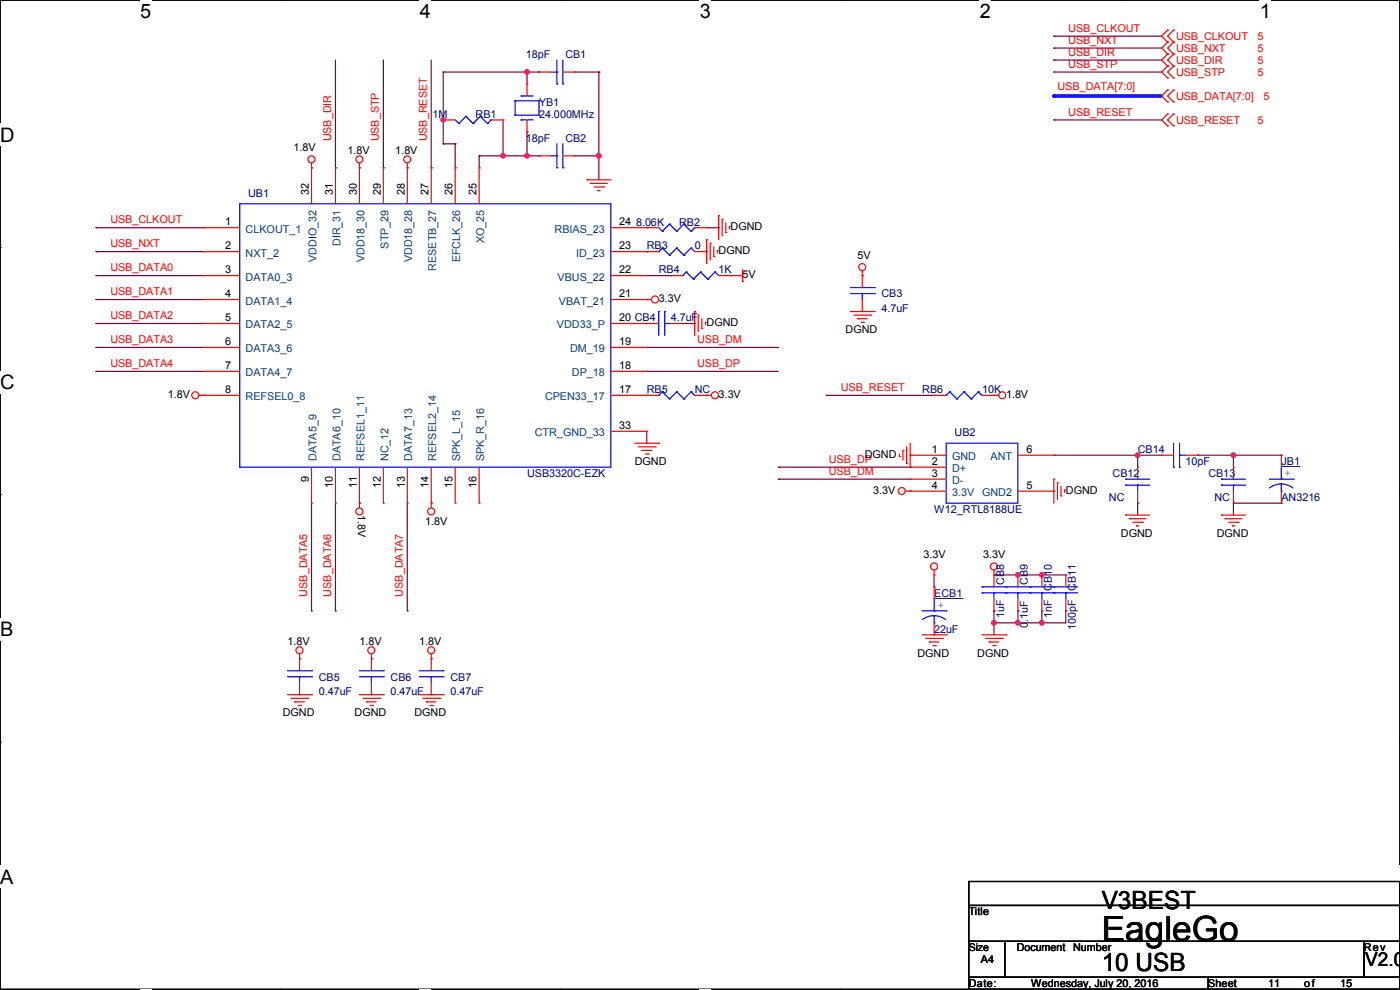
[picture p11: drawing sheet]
<svg xmlns="http://www.w3.org/2000/svg" width="297mm" height="210mm" viewBox="0 0 297 210" stroke-linecap="round" stroke-linejoin="round" font-family="sans-serif">
<path d="M0 0h297v209.8h-297z" fill="none" stroke="#000" stroke-width=".25"/>
<g fill="#fff">
<path d="M29.7 0h2.4v4.8h-2.4z"/>
<path d="M29.7 209.8h2.4v.2h-2.4z"/>
</g>
<path d="M59.4 0h.1M59.4 209.8h.1" fill="none" stroke="#000" stroke-width=".25"/>
<g fill="#fff">
<path d="M89.1 0h2.3v4.8h-2.3z"/>
<path d="M89.1 209.8h2.3v.2h-2.3z"/>
</g>
<path d="M118.8 0h.1M118.8 209.8h.1" fill="none" stroke="#000" stroke-width=".25"/>
<g fill="#fff">
<path d="M148.5 0h2.3v4.8h-2.3z"/>
<path d="M148.5 209.8h2.3v.2h-2.3z"/>
</g>
<path d="M178.2 0h.1M178.2 209.8h.1" fill="none" stroke="#000" stroke-width=".25"/>
<g fill="#fff">
<path d="M207.9 0h2.3v4.8h-2.3z"/>
<path d="M207.9 209.8h2.3v.2h-2.3z"/>
</g>
<path d="M237.6 0h.1M237.6 209.8h.1" fill="none" stroke="#000" stroke-width=".25"/>
<g fill="#fff">
<path d="M267.3 0h2.3v4.8h-2.3z"/>
<path d="M267.3 209.8h2.3v.2h-2.3z"/>
<path d="M0 26.2h3.1v4.8h-3.1z"/>
<path d="M0 78.7h3.1v4.7h-3.1z"/>
</g>
<path d="M0 52.5h.1M297 52.5h.1" fill="none" stroke="#000" stroke-width=".25"/>
<path d="M0 131.1h2.9v4.8h-2.9z" fill="#fff"/>
<path d="M0 104.9h.1M297 104.9h.1" fill="none" stroke="#000" stroke-width=".25"/>
<g fill="#fff">
<path d="M0 183.6h2.9v4.7h-2.9z"/>
<path d="M296.9 183.6h.1v4.7h-.1z"/>
</g>
<path d="M0 157.4h.1M297 157.4h.1" fill="none" stroke="#000" stroke-width=".25"/>
<g fill="none" stroke="#800040" stroke-width=".25">
<path d="M71.2 12.7v22.9M81.3 12.7v22.9M91.5 12.7v22.9M94 15.3h.1M94 15.3h20.3M94 15.3v15.2M111.8 15.3h.1M111.8 15.3v2.5M114.3 15.3h.1M122 15.3h5M127 15.3h.1M127 15.3v22.8"/>
<path d="M223.6 10.2h.1M223.6 7.7h.1M223.6 15.3h.1M223.6 12.7h.1M223.6 15.3h22.8M223.6 10.2h22.8M223.6 7.7h22.8M223.6 12.7h22.8M71.2 35.6h.1M81.3 35.6h.1M91.5 35.6h.1M94 25.4h.1"/>
<path d="M94 30.5h.1M94 30.5h2.6M96.6 30.5h.1M96.6 35.6h.1M96.6 30.5v5.1M101.6 33.1h.1M101.6 35.6h.1M101.6 33.1h12.7M101.6 33.1v2.5M106.7 33.1h.1M106.7 25.4v7.7M111.8 28h.1"/>
<path d="M111.8 28v5.1M114.3 33.1h.1M122 33.1h5M127 33.1h.1M20.4 48.3h.1M20.4 53.4h.1M20.4 58.5h.1M20.4 48.3h22.8M20.4 53.4h22.8M20.4 58.5h22.8M149.9 48.3h2.5M152.4 48.3h.1"/>
<path d="M20.4 63.5h.1M20.4 68.6h.1M20.4 73.7h.1M20.4 78.8h.1M20.4 63.5h22.8M20.4 68.6h22.8M20.4 73.7h22.8M20.4 78.8h22.8M137.2 94h.1M137.2 91.5v2.5M66.1 106.7v22.9M71.2 106.7v22.9"/>
<path d="M86.4 106.7v22.9M66.1 129.6h.1M71.2 129.6h.1M86.4 129.6h.1"/>
</g>
<g fill="#f0f" stroke="#f0f" stroke-width=".25">
<circle cx="127" cy="33" r=".49"/>
<circle cx="111.8" cy="15.3" r=".49"/>
<circle cx="94" cy="25.4" r=".49"/>
<circle cx="111.8" cy="33" r=".49"/>
<circle cx="106.7" cy="33" r=".49"/>
</g>
<path d="M223.6 20.4h22.8" fill="none" stroke="#00f" stroke-width=".76"/>
<circle cx="223.6" cy="20.4" r=".38" fill="#00f"/>
<g fill="none" stroke="#800040" stroke-width=".25">
<path d="M223.6 25.4h.1M223.6 25.4h22.8M137.2 58.5h5.1M142.3 58.5h.1M137.2 73.7h.1M137.2 78.8h.1M137.2 73.7h27.9M137.2 78.8h27.9M144.8 68.6h2.6M147.4 68.6h.1M165.1 99.1h.1M165.1 99.1h28"/>
<path d="M175.3 83.9h.1M175.3 83.9h22.9M223.6 96.6h.1M223.6 96.6h22.8M241.3 96.6h.1M241.3 96.6v2.5M254 96.6h.1M254 96.6h17.8M261.7 96.6h.1M261.7 96.6v2.5M271.8 96.6h.1M165.1 101.6h.1"/>
<path d="M165.1 101.6h28M241.3 106.7h.1M241.3 106.7v2.6M261.7 106.7h.1M261.7 106.7h10.1M261.7 106.7v2.6M271.8 106.7h.1M198.2 124.5h.1M198.2 122v2.5M210.9 122h.1M210.9 129.6h.1M210.9 132.1h.1"/>
<path d="M210.9 122h15.2M210.9 129.6v5.1M215.9 122h.1M215.9 129.6h.1M215.9 132.1h.1M215.9 129.6v2.5M221 132.1h.1M221 122h.1M221 129.6h.1M221 129.6v2.5M226.1 129.6h.1M226.1 129.6v2.5h-15.2"/>
</g>
<g fill="#f0f" stroke="#f0f" stroke-width=".25">
<circle cx="221" cy="132.1" r=".49"/>
<circle cx="221" cy="121.9" r=".49"/>
<circle cx="215.9" cy="121.9" r=".49"/>
<circle cx="215.9" cy="132.1" r=".49"/>
<circle cx="210.8" cy="132.1" r=".49"/>
<circle cx="241.3" cy="96.5" r=".49"/>
<circle cx="261.6" cy="96.5" r=".49"/>
<circle cx="127" cy="33" r=".49"/>
<circle cx="111.8" cy="15.3" r=".49"/>
<circle cx="94" cy="25.4" r=".49"/>
<circle cx="111.8" cy="33" r=".49"/>
<circle cx="106.7" cy="33" r=".49"/>
</g>
<g fill="none" stroke="#f00" stroke-width=".25">
<path d="M111.8 17.8h.1M111.8 17.8v2.6M114.3 15.3h.1M114.3 15.3h2.6M119.4 15.3h2.6M122 15.3h.1M247.7 6.4h.1M247.7 8.9h.1M247.7 11.5h.1M247.7 14h.1M247.7 16.6h.1M247.7 19.1h.1"/>
<path d="M247.7 6.4l-1.3 1.3 1.3 1.2M247.7 8.9l-1.3 1.3 1.3 1.3M247.7 14l-1.3 1.3 1.3 1.3M247.7 11.5l-1.3 1.2 1.3 1.3M247.7 19.1l-1.3 1.3 1.3 1.2M249 8.9h.1M249 6.4h.1M249 11.5h.1M249 16.6h.1M249 14h.1M249 19.1h.1M249 6.4l-1.3 1.3 1.3 1.2"/>
<path d="M249 8.9l-1.3 1.3 1.3 1.3M249 14l-1.3 1.3 1.3 1.3M249 11.5l-1.3 1.2 1.3 1.3M249 19.1l-1.3 1.3 1.3 1.2M66.1 35.6h.1M66.1 34.6v8.6M71.2 35.6h.1M71.2 35.6v7.6M76.2 35.6h.1M76.2 34.6v8.6M81.3 35.6h.1M81.3 35.6v7.6"/>
<path d="M86.4 35.6h.1M86.4 34.6v8.6M91.5 35.6h.1M91.5 35.6v7.6M94 25.4h.1M94 25.4h2.6M96.6 35.6h.1M96.6 35.6v7.6M101.6 35.6h.1M101.6 35.6v7.6M104.2 25.4h2.5M106.7 25.4h.1"/>
<path d="M111.8 28h.1M111.8 25.4v2.6M114.3 33.1h.1M114.3 33.1h2.6M119.4 33.1h2.6M122 33.1h.1M124.5 38.1h.1M124.5 38.1h5.1M125.3 38.9h.1M125.3 38.9h3.5M126 39.7h2.1M128.1 39.7h.1"/>
<path d="M247.7 21.6h.1M247.7 24.2h.1M247.7 26.7h.1M247.7 24.2l-1.3 1.2 1.3 1.3M249 21.6h.1M249 26.7h.1M249 24.2h.1M249 24.2l-1.3 1.2 1.3 1.3M43.2 48.3h.1M43.2 53.4h.1M43.2 58.5h.1M43.2 58.5h7.6"/>
<path d="M43.2 48.3h7.6M43.2 53.4h7.6M126.8 40.4h.1M126.8 40.4h.5M129.6 58.5h7.6M129.6 48.3h10.1M129.6 53.4h10.1M137.2 48.3h.1M137.2 53.4h.1M137.2 58.5h.1M142.3 58.5h.1M142.3 58.5h2.5"/>
<path d="M147.4 48.3h2.5M147.4 53.4h2.5M149.9 50.8h.1M149.9 48.3h.1M149.9 53.4h.1M149.9 50.8v5.1M150.7 51.6h.1M150.7 51.6v3.6M151.4 54.4h.1M151.4 52.4v2M152.2 53.1h.1M152.2 53.1v.5"/>
<path d="M152.4 45.8h.1M152.4 45.8v5M152.4 58.5h5.1M153.2 46.5h.1M153.2 46.5v3.6M154 49.3h.1M154 47.3v2M154.7 48h.1M154.7 48v.6M155 58.5h.1M157.5 59.7h.1M157.5 57.2v2.5"/>
<path d="M182.9 58.5h.1M182.9 57.4v3.6M43.2 68.6h.1M43.2 63.5h.1M43.2 73.7h.1M43.2 78.8h.1M43.2 63.5h7.6M43.2 68.6h7.6M43.2 73.7h7.6M43.2 78.8h7.6M129.6 63.5h8.6M129.6 68.6h10.1"/>
<path d="M129.6 73.7h7.6M129.6 78.8h7.6M137.2 63.5h.1M137.2 68.6h.1M137.2 73.7h.1M137.2 78.8h.1M142.3 68.6h2.5M144.8 68.6h.1M147.4 66.1h.1M147.4 66.1v5.1M148.1 66.8h.1M148.1 66.8v3.6"/>
<path d="M148.9 69.6h.1M148.9 67.6v2M149.6 68.4h.1M149.6 68.4v.5M180.4 66.1h5.1M181.1 66.8h3.6M181.9 67.6h.1M181.9 67.6h2M182.7 68.4h.5M182.9 66.1h.1M182.9 63.5v2.6M183.2 68.4h.1"/>
<path d="M184.7 66.8h.1M185.5 66.1h.1M42.2 83.9h8.6M43.2 83.9h.1M66.1 99.1v7.6M71.2 99.1v7.6M76.2 99.1v8.6M81.3 99.1v7.6M86.4 99.1v7.6M91.5 99.1v8.6M96.6 99.1v7.6M101.6 99.1v7.6"/>
<path d="M129.6 83.9h10.1M129.6 91.5h7.6M134.7 94h5M135.4 94.8h3.6M136.2 95.5h.1M136.2 95.5h2M136.9 96.3h.6M137.2 83.9h.1M137.2 91.5h.1M137.5 96.3h.1M139 94.8h.1M139.7 94h.1"/>
<path d="M147.4 83.9h3.5M149.9 83.9h.1M190.8 96.8h.1M190.8 96.3v.5M191.6 95.5h.1M191.6 95.5v2.1M192.3 98.3h.1M192.3 94.8v3.5M193.1 99.1h.1M193.1 96.6h.1M193.1 94v5.1M193.1 96.6h7.6"/>
<path d="M193.1 99.1h7.6M198.2 83.9h.1M198.2 83.9h2.5M208.3 83.9h3.6M210.9 83.9h.1M215.9 96.6h7.7M223.6 96.6h.1M241.3 99.1h.1M241.3 99.1v2.5M246.4 96.6h.1M246.4 96.6h2.6M251.5 96.6h2.5"/>
<path d="M254 96.6h.1M261.7 99.1h.1M261.7 99.1v2.5M271.8 96.6h.1M271.8 96.6v2.5M66.1 106.7h.1M71.2 106.7h.1M76.2 106.7h.1M81.3 106.7h.1M86.4 106.7h.1M91.5 106.7h.1M96.6 106.7h.1"/>
<path d="M101.6 106.7h.1M192.1 104.2h8.6M193.1 104.2h.1M193.1 101.6h.1M193.1 101.6h7.6M215.9 104.2h7.7M223.6 101.6h.1M223.6 104.2h.1M223.6 101.6v5.1M224.3 102.4h.1M224.3 102.4v3.6M225.1 105.2h.1"/>
<path d="M225.1 103.2v2M225.8 103.9h.1M225.8 103.9v.5M238.8 109.3h.1M238.8 109.3h5.1M239.6 110h.1M239.6 110h3.5M240.3 110.8h2.1M241.1 111.5h.1M241.1 111.5h.5M241.3 106.7h.1M241.3 104.2v2.5"/>
<path d="M242.4 110.8h.1M259.1 109.3h.1M259.1 109.3h5.1M259.9 110h.1M259.9 110h3.5M260.6 110.8h2.1M261.4 111.5h.1M261.4 111.5h.5M261.7 106.7h.1M261.7 104.2v2.5M262.7 110.8h.1M271.8 106.7h.1"/>
<path d="M271.8 104.2v2.5M63.5 139.7h.1M63.5 138.7v3.6M78.8 139.7h.1M78.8 138.7v3.6M91.5 139.7h.1M91.5 138.7v3.6M195.6 134.7h5.1M196.4 135.4h3.5M197.1 136.2h.1M197.1 136.2h2.1M197.9 136.9h.5"/>
<path d="M198.2 122h.1M198.2 124.5h.1M198.2 134.7h.1M198.2 120.9v1.1M198.2 124.5v2.5M198.2 132.1v2.6M198.4 136.9h.1M199.9 135.4h.1M200.7 134.7h.1M208.3 134.7h5.1M209.1 135.4h3.5M209.8 136.2h.1"/>
<path d="M209.8 136.2h2.1M210.6 136.9h.5M210.9 122h.1M210.9 129.6h.1M210.9 120.9v3.6M210.9 127v2.6M211.1 136.9h.1M212.6 135.4h.1M213.4 134.7h.1M215.9 122h.1M215.9 129.6h.1M215.9 122v2.5"/>
<path d="M215.9 127v2.6M221 122h.1M221 129.6h.1M221 122v2.5M221 127v2.6M226.1 122h.1M226.1 129.6h.1M226.1 122v2.5M226.1 127v2.6M61 147.4h5.1M61.8 148.1h3.5M62.5 148.9h.1"/>
<path d="M62.5 148.9h2.1M63.3 149.6h.5M63.5 147.4h.1M63.5 144.8v2.6M63.8 149.6h.1M65.3 148.1h.1M66.1 147.4h.1M76.2 147.4h5.1M77 148.1h3.6M77.8 148.9h.1M77.8 148.9h2M78.5 149.6h.5"/>
<path d="M78.8 147.4h.1M78.8 144.8v2.6M79 149.6h.1M80.6 148.1h.1M81.3 147.4h.1M88.9 147.4h5.1M89.7 148.1h3.6M90.5 148.9h.1M90.5 148.9h2M91.2 149.6h.5M91.5 147.4h.1M91.5 144.8v2.6"/>
<path d="M91.7 149.6h.1M93.3 148.1h.1M94 147.4h.1"/>
<circle cx="66.1" cy="33.8" r=".74"/>
<circle cx="76.2" cy="33.8" r=".74"/>
<circle cx="86.4" cy="33.8" r=".74"/>
<circle cx="182.9" cy="56.7" r=".74"/>
<circle cx="139" cy="63.5" r=".74"/>
<circle cx="41.4" cy="83.8" r=".74"/>
<circle cx="151.7" cy="83.8" r=".74"/>
<circle cx="212.6" cy="83.8" r=".74"/>
<circle cx="76.2" cy="108.5" r=".74"/>
<circle cx="91.5" cy="108.5" r=".74"/>
<circle cx="191.3" cy="104.2" r=".74"/>
<circle cx="63.5" cy="137.9" r=".74"/>
<circle cx="78.8" cy="137.9" r=".74"/>
<circle cx="91.5" cy="137.9" r=".74"/>
<circle cx="198.1" cy="120.2" r=".74"/>
<circle cx="210.8" cy="120.2" r=".74"/>
</g>
<path d="M205.5 187h91.5v5.1h-91.5zM205.5 192.1h91.5v7.6h-91.5zM205.5 199.7h7.6v7.6h-7.6zM213.1 199.7h76.2v7.6h-76.2zM289.3 199.7h7.7v7.6h-7.7zM205.5 207.3h50.8v2.5h-50.8zM256.3 207.3h40.7v2.5h-40.7z" fill="none" stroke="#000" stroke-width=".25"/>
<g fill="none" stroke="#00f" stroke-width=".25">
<path d="M116.9 15.3h1.3M118.2 17.8h.1M118.2 15.3h.1M118.2 12.7v5.1M119.4 17.8h.1M119.4 12.7v5.1M96.6 25.4l.7 .8M97.3 26.2h.1M98.8 24.7h.1M98.8 24.7l-1.5 1.5M98.8 24.7l1.6 1.5M100.4 26.2h.1"/>
<path d="M101.9 24.7h.1M101.9 24.7l-1.5 1.5M101.9 24.7l1.5 1.5M103.4 26.2h.1M104.2 25.4h.1M104.2 25.4l-.8 .8M109.3 24.4h.1M109.3 21.4h.1M109.3 24.4h5M109.3 21.4v3M109.3 21.4h5M110.5 25.4h.1"/>
<path d="M110.5 20.4h.1M110.5 25.4h2.6M110.5 20.4h2.6M114.3 21.4h.1M114.3 24.4h.1M114.3 21.4v3M116.9 33.1h1.3M118.2 35.6h.1M118.2 33.1h.1M118.2 30.5v5.1M119.4 35.6h.1M119.4 30.5v5.1"/>
<path d="M50.8 43.2h78.8v55.9h-78.8zM139.7 53.4h.1M139.7 48.3l.8 .8M140.5 49.1h.1M140.5 52.6h.1M140.5 52.6l1.5 1.5M140.5 52.6l-.8 .8M142 47.5h.1M142 54.1h.1M142 47.5l-1.5 1.6M142 47.5l1.6 1.6M143.6 49.1h.1"/>
<path d="M143.6 52.6h.1M143.6 52.6l1.5 1.5M143.6 52.6l-1.6 1.5M144.8 58.5h.1M145.1 47.5h.1M145.1 54.1h.1M145.1 47.5l-1.5 1.6M145.1 47.5l1.5 1.6M145.6 57.7h.1M145.6 57.7l1.5 1.5M145.6 57.7l-.8 .8M146.6 49.1h.1"/>
<path d="M146.6 52.6h.1M146.6 52.6l.8 .8M146.6 52.6l-1.5 1.5M147.1 59.2h.1M147.4 48.3h.1M147.4 48.3l-.8 .8M148.6 57.7h.1M148.6 57.7l1.6 1.5M148.6 57.7l-1.5 1.5M150.2 59.2h.1M151.7 57.7h.1M151.7 57.7l.7 .8"/>
<path d="M151.7 57.7l-1.5 1.5M139.7 66.1h.1M139.7 66.1v5.1M141 66.1h.1M141 68.6h.1M141 66.1v5.1M141 68.6h1.3M180.4 61h5.1M180.4 62.3h5.1M182.9 62.3h.1M182.9 62.3v1.2M185.5 61h.1"/>
<path d="M185.5 62.3h.1M139.7 83.9h.1M140.5 83.1h.1M140.5 83.1l1.5 1.5M140.5 83.1l-.8 .8M142 84.6h.1M143.6 83.1h.1M143.6 83.1l1.5 1.5M143.6 83.1l-1.6 1.5M145.1 84.6h.1M146.6 83.1h.1M146.6 83.1l.8 .8"/>
<path d="M146.6 83.1l-1.5 1.5M200.7 94h15.2v12.7h-15.2zM200.7 83.9h.1M201.5 83.1h.1M201.5 83.1l1.5 1.5M201.5 83.1l-.8 .8M203 84.6h.1M204.5 83.1h.1M204.5 83.1l1.5 1.5M204.5 83.1l-1.5 1.5M206 84.6h.1M207.6 83.1h.1"/>
<path d="M207.6 83.1l.7 .8M207.6 83.1l-1.6 1.5M249 99.1h.1M249 94v5.1M250.2 99.1h.1M250.2 96.6h.1M250.2 94v5.1M250.2 96.6h1.3M271.8 99.1v2.5M238.8 101.6h.1M238.8 102.9h.1M238.8 101.6h5.1"/>
<path d="M238.8 102.9h5.1M241.3 102.9h.1M241.3 102.9v1.3M259.1 101.6h.1M259.1 102.9h.1M259.1 101.6h5.1M259.1 102.9h5.1M261.7 102.9h.1M261.7 102.9v1.3M269.3 101.6h5.1M271.8 104.2h.1M271.8 101.6h.1"/>
<path d="M271.8 102.7l1.6 .3 .9 .5M271.8 102.7l-1 .1-1.5 .7M271.8 102.7v1.5M274.4 101.6h.1M195.6 129.6h5.1M198.2 132.1h.1M198.2 129.6h.1M198.2 130.6l1.5 .3 .9 .6M198.2 130.6l-1.1 .1-1.4 .7M198.2 127v2.6M198.2 130.6v1.5M200.7 129.6h.1"/>
<path d="M208.3 124.5h.1M208.3 125.8h.1M208.3 124.5h20.3M208.3 125.8h20.3M210.9 125.8h.1M210.9 125.8v1.2M213.4 124.5h.1M213.4 125.8h.1M215.9 125.8h.1M215.9 125.8v1.2M218.5 124.5h.1M218.5 125.8h.1"/>
<path d="M221 125.8h.1M221 125.8v1.2M223.6 124.5h.1M223.6 125.8h.1M226.1 125.8h.1M226.1 125.8v1.2M61 142.3h5.1M61 143.6h5.1M63.5 143.6h.1M63.5 143.6v1.2M66.1 142.3h.1M66.1 143.6h.1"/>
<path d="M76.2 142.3h5.1M76.2 143.6h5.1M78.8 143.6h.1M78.8 143.6v1.2M81.3 142.3h.1M81.3 143.6h.1M88.9 142.3h5.1M88.9 143.6h5.1M91.5 143.6h.1M91.5 143.6v1.2M94 142.3h.1M94 143.6h.1"/>
</g>
<path d="M271.8 99h4M198.2 126.9h5.9" fill="none" stroke="#000080" stroke-width=".21"/>
<text font-size="7.4" x="233.7" y="199.7">EagleGo</text>
<g font-size="5.3">
<text x="233.7" y="192.8">V3BEST</text>
<text x="233.7" y="206">10 USB</text>
</g>
<g font-size="4.2">
<text x="29.7" y="3.9">5</text>
<text x="89.1" y="3.9">4</text>
<text x="148.5" y="3.9">3</text>
<text x="207.9" y="3.9">2</text>
<text x="267.2" y="3.9">1</text>
<text x="0" y="30.1">D</text>
<text x="0" y="82.5">C</text>
<text x="0" y="135">B</text>
<text x="0" y="187.4">A</text>
<text x="297" y="187.4">A</text>
</g>
<text font-size="4.1" x="289.6" y="204.9">V2.0</text>
<g font-size="2.3" fill="#f00">
<text x="226.6" y="9.3">USB_NXT</text>
<text x="226.6" y="6.7">USB_CLKOUT</text>
<text x="226.6" y="11.8">USB_DIR</text>
<text x="249.5" y="8.5">USB_CLKOUT</text>
<text x="249.5" y="11">USB_NXT</text>
<text x="266.8" y="8.5">5</text>
<text x="266.8" y="11">5</text>
<text x="226.6" y="14.4">USB_STP</text>
<text x="249.5" y="16.1">USB_STP</text>
<text x="249.5" y="13.5">USB_DIR</text>
<text x="266.8" y="16.1">5</text>
<text x="266.8" y="13.5">5</text>
<text x="224.3" y="19.2">USB_DATA[7:0]</text>
<text x="249.5" y="21.2">USB_DATA[7:0]</text>
<text x="268" y="21.2">5</text>
<text x="226.6" y="24.5">USB_RESET</text>
<text x="249.5" y="26.2">USB_RESET</text>
<text x="266.8" y="26.2">5</text>
<text x="70.2" y="30" transform="rotate(-90 70.2 30)">USB_DIR</text>
<text x="80.4" y="30" transform="rotate(-90 80.4 30)">USB_STP</text>
<text x="90.6" y="30" transform="rotate(-90 90.6 30)">USB_RESET</text>
<text x="23.4" y="47.4">USB_CLKOUT</text>
<text x="23.4" y="52.5">USB_NXT</text>
<text x="23.4" y="57.5">USB_DATA0</text>
<text x="23.4" y="62.6">USB_DATA1</text>
<text x="23.4" y="67.7">USB_DATA2</text>
<text x="23.4" y="72.8">USB_DATA3</text>
<text x="23.4" y="77.9">USB_DATA4</text>
<text x="147.9" y="72.8">USB_DM</text>
<text x="147.9" y="77.9">USB_DP</text>
<text x="178.4" y="82.9">USB_RESET</text>
<text x="175.8" y="98.2">USB_DP</text>
<text x="175.8" y="100.7">USB_DM</text>
<text x="65.2" y="126.5" transform="rotate(-90 65.2 126.5)">USB_DATA5</text>
<text x="70.2" y="126.5" transform="rotate(-90 70.2 126.5)">USB_DATA6</text>
<text x="85.5" y="126.5" transform="rotate(-90 85.5 126.5)">USB_DATA7</text>
</g>
<g font-size="2.3" fill="#000080">
<text x="111.6" y="12.3">18pF</text>
<text x="119.9" y="12.3">CB1</text>
<text x="114.4" y="22.4">YB1</text>
<text x="91.7" y="25">1M</text>
<text x="100.9" y="25">RB1</text>
<text x="114.4" y="25">24.000MHz</text>
<text x="111.6" y="30.1">18pF</text>
<text x="119.9" y="30.1">CB2</text>
<text x="52.6" y="41.7">UB1</text>
<text x="134.9" y="47.8">8.06K</text>
<text x="144.1" y="47.8">RB2</text>
<text x="137.2" y="52.9">RB3</text>
<text x="147.4" y="52.9">0</text>
<text x="139.8" y="58">RB4</text>
<text x="152.5" y="58">1K</text>
<text x="187" y="63.1">CB3</text>
<text x="142.3" y="68.2">4.7uF</text>
<text x="187" y="66.1">4.7uF</text>
<text x="137.2" y="83.4">RB5</text>
<text x="147.4" y="83.4">NC</text>
<text x="195.6" y="83.4">RB6</text>
<text x="208.3" y="83.4">10K</text>
<text x="202.5" y="92.5">UB2</text>
<text x="111.8" y="101.2">USB3320C-EZK</text>
<text x="236" y="101.2">CB12</text>
<text x="241.4" y="96.1">CB14</text>
<text x="251.5" y="98.6">10pF</text>
<text x="256.3" y="101.2">CB13</text>
<text x="271.8" y="98.6">JB1</text>
<text x="235.3" y="106.3">NC</text>
<text x="257.6" y="106.3">NC</text>
<text x="271.8" y="106.3">AN3216</text>
<text x="198.2" y="108.8">W12_RTL8188UE</text>
<text x="213" y="124" transform="rotate(-90 213 124)">CB8</text>
<text x="218.1" y="124" transform="rotate(-90 218.1 124)">CB9</text>
<text x="223.2" y="125.3" transform="rotate(-90 223.2 125.3)">CB10</text>
<text x="228.2" y="125.3" transform="rotate(-90 228.2 125.3)">CB11</text>
<text x="198.2" y="126.6">ECB1</text>
<text x="213" y="131.1" transform="rotate(-90 213 131.1)">1uF</text>
<text x="223.2" y="131.1" transform="rotate(-90 223.2 131.1)">1nF</text>
<text x="198.2" y="134.2">22uF</text>
<text x="218.1" y="133.1" transform="rotate(-90 218.1 133.1)">0.1uF</text>
<text x="228.2" y="133.6" transform="rotate(-90 228.2 133.6)">100pF</text>
<text x="67.6" y="144.4">CB5</text>
<text x="67.6" y="147.4">0.47uF</text>
<text x="82.9" y="144.4">CB6</text>
<text x="82.9" y="147.4">0.47uF</text>
<text x="95.6" y="144.4">CB7</text>
<text x="95.6" y="147.4">0.47uF</text>
</g>
<g font-size="2.3">
<text x="62.3" y="32.1">1.8V</text>
<text x="73.7" y="32.6">1.8V</text>
<text x="83.9" y="32.6">1.8V</text>
<text x="65.5" y="41.4" transform="rotate(-90 65.5 41.4)">32</text>
<text x="70.6" y="41.4" transform="rotate(-90 70.6 41.4)">31</text>
<text x="75.7" y="41.4" transform="rotate(-90 75.7 41.4)">30</text>
<text x="80.8" y="41.4" transform="rotate(-90 80.8 41.4)">29</text>
<text x="85.9" y="41.4" transform="rotate(-90 85.9 41.4)">28</text>
<text x="90.9" y="41.4" transform="rotate(-90 90.9 41.4)">27</text>
<text x="96" y="41.4" transform="rotate(-90 96 41.4)">26</text>
<text x="101.1" y="41.4" transform="rotate(-90 101.1 41.4)">25</text>
<text x="47.8" y="47.8">1</text>
<text x="131.4" y="47.8">24</text>
<text x="47.8" y="52.8">2</text>
<text x="131.4" y="52.8">23</text>
<text x="152.5" y="53.9">DGND</text>
<text x="155" y="48.9">DGND</text>
<text x="47.8" y="57.9">3</text>
<text x="131.4" y="57.9">22</text>
<text x="157.5" y="59">5V</text>
<text x="181.9" y="54.9">5V</text>
<text x="47.8" y="63">4</text>
<text x="131.4" y="63">21</text>
<text x="139.8" y="64.1">3.3V</text>
<text x="47.8" y="68.1">5</text>
<text x="131.4" y="68.1">20 CB4</text>
<text x="149.9" y="69.2">DGND</text>
<text x="179.4" y="70.7">DGND</text>
<text x="47.8" y="73.2">6</text>
<text x="131.4" y="73.2">19</text>
<text x="47.8" y="78.2">7</text>
<text x="47.8" y="83.3">8</text>
<text x="131.4" y="78.2">18</text>
<text x="131.4" y="83.3">17</text>
<text x="35.6" y="84.4">1.8V</text>
<text x="152.5" y="84.4">3.3V</text>
<text x="213.4" y="84.4">1.8V</text>
<text x="131.4" y="90.9">33</text>
<text x="134.7" y="98.6">DGND</text>
<text x="183.4" y="97.1">DGND</text>
<text x="197.7" y="96">1</text>
<text x="197.7" y="98.6">2</text>
<text x="197.7" y="101.1">3</text>
<text x="217.7" y="96">6</text>
<text x="65.5" y="102.2" transform="rotate(-90 65.5 102.2)">9</text>
<text x="70.6" y="103.4" transform="rotate(-90 70.6 103.4)">10</text>
<text x="75.7" y="103.4" transform="rotate(-90 75.7 103.4)">11</text>
<text x="80.8" y="103.4" transform="rotate(-90 80.8 103.4)">12</text>
<text x="85.9" y="103.4" transform="rotate(-90 85.9 103.4)">13</text>
<text x="90.9" y="103.4" transform="rotate(-90 90.9 103.4)">14</text>
<text x="96" y="103.4" transform="rotate(-90 96 103.4)">15</text>
<text x="101.1" y="103.4" transform="rotate(-90 101.1 103.4)">16</text>
<text x="185.2" y="104.7">3.3V</text>
<text x="197.7" y="103.6">4</text>
<text x="217.7" y="103.6">5</text>
<text x="226.1" y="104.7">DGND</text>
<text x="75.9" y="109.3" transform="rotate(90 75.9 109.3)">1.8V</text>
<text x="90.2" y="111.3">1.8V</text>
<text x="237.8" y="113.9">DGND</text>
<text x="258.1" y="113.9">DGND</text>
<text x="195.9" y="118.4">3.3V</text>
<text x="208.6" y="118.4">3.3V</text>
<text x="61" y="136.7">1.8V</text>
<text x="76.2" y="136.7">1.8V</text>
<text x="88.9" y="136.7">1.8V</text>
<text x="194.6" y="139.3">DGND</text>
<text x="207.3" y="139.3">DGND</text>
<text x="60" y="152">DGND</text>
<text x="75.2" y="152">DGND</text>
<text x="87.9" y="152">DGND</text>
<text x="205.5" y="194.1">Title</text>
<text x="215.7" y="201.8">Document</text>
<text x="227.7" y="201.8">Number</text>
<text x="289.3" y="201.8">Rev</text>
<text x="205.5" y="209.4">Date:</text>
<text x="208.1" y="204.3">A4</text>
<text x="218.7" y="209.4">Wednesday, July 20, 2016</text>
<text x="256.3" y="209.4">Sheet</text>
<text x="269" y="209.4">11</text>
<text x="276.6" y="209.4">of</text>
<text x="284.3" y="209.4">15</text>
</g>
<g font-size="2.3" fill="#004080">
<text x="52.1" y="49.4">CLKOUT_1</text>
<text x="72.2" y="52.2" transform="rotate(-90 72.2 52.2)">DIR_31</text>
<text x="82.4" y="52.7" transform="rotate(-90 82.4 52.7)">STP_29</text>
<text x="102.7" y="51.6" transform="rotate(-90 102.7 51.6)">XO_25</text>
<text x="117.7" y="49.4">RBIAS_23</text>
<text x="52.1" y="54.4">NXT_2</text>
<text x="52.1" y="59.5">DATA0_3</text>
<text x="67.1" y="55.5" transform="rotate(-90 67.1 55.5)">VDDIO_32</text>
<text x="77.3" y="55.7" transform="rotate(-90 77.3 55.7)">VDD18_30</text>
<text x="87.5" y="55.7" transform="rotate(-90 87.5 55.7)">VDD18_28</text>
<text x="92.5" y="57.4" transform="rotate(-90 92.5 57.4)">RESETB_27</text>
<text x="97.6" y="55.7" transform="rotate(-90 97.6 55.7)">EFCLK_26</text>
<text x="118.3" y="59.5">VBUS_22</text>
<text x="122.2" y="54.4">ID_23</text>
<text x="52.1" y="64.6">DATA1_4</text>
<text x="118.5" y="64.6">VBAT_21</text>
<text x="52.1" y="69.7">DATA2_5</text>
<text x="118.2" y="69.7">VDD33_P</text>
<text x="52.1" y="74.8">DATA3_6</text>
<text x="121" y="74.8">DM_19</text>
<text x="52.1" y="79.8">DATA4_7</text>
<text x="121.3" y="79.8">DP_18</text>
<text x="52.1" y="84.9">REFSEL0_8</text>
<text x="115.6" y="84.9">CPEN33_17</text>
<text x="113.5" y="92.5">CTR_GND_33</text>
<text x="67.1" y="97.8" transform="rotate(-90 67.1 97.8)">DATA5_9</text>
<text x="72.2" y="97.8" transform="rotate(-90 72.2 97.8)">DATA6_10</text>
<text x="77.3" y="97.8" transform="rotate(-90 77.3 97.8)">REFSEL1_11</text>
<text x="82.4" y="97.8" transform="rotate(-90 82.4 97.8)">NC_12</text>
<text x="87.5" y="97.8" transform="rotate(-90 87.5 97.8)">DATA7_13</text>
<text x="92.5" y="97.8" transform="rotate(-90 92.5 97.8)">REFSEL2_14</text>
<text x="97.6" y="97.8" transform="rotate(-90 97.6 97.8)">SPK_L_15</text>
<text x="102.7" y="97.8" transform="rotate(-90 102.7 97.8)">SPK_R_16</text>
<text x="202" y="97.6">GND</text>
<text x="202" y="100.2">D+</text>
<text x="210.1" y="97.6">ANT</text>
<text x="202" y="102.7">D-</text>
<text x="202" y="105.2">3.3V</text>
<text x="208.3" y="105.2">GND2</text>
</g>
<text font-size="2.2" x="205.5" y="201.7">Size</text>
<g font-size="2.1" fill="#00f">
<text x="272.6" y="101">+</text>
<text x="198.9" y="128.9">+</text>
</g>
</svg>
